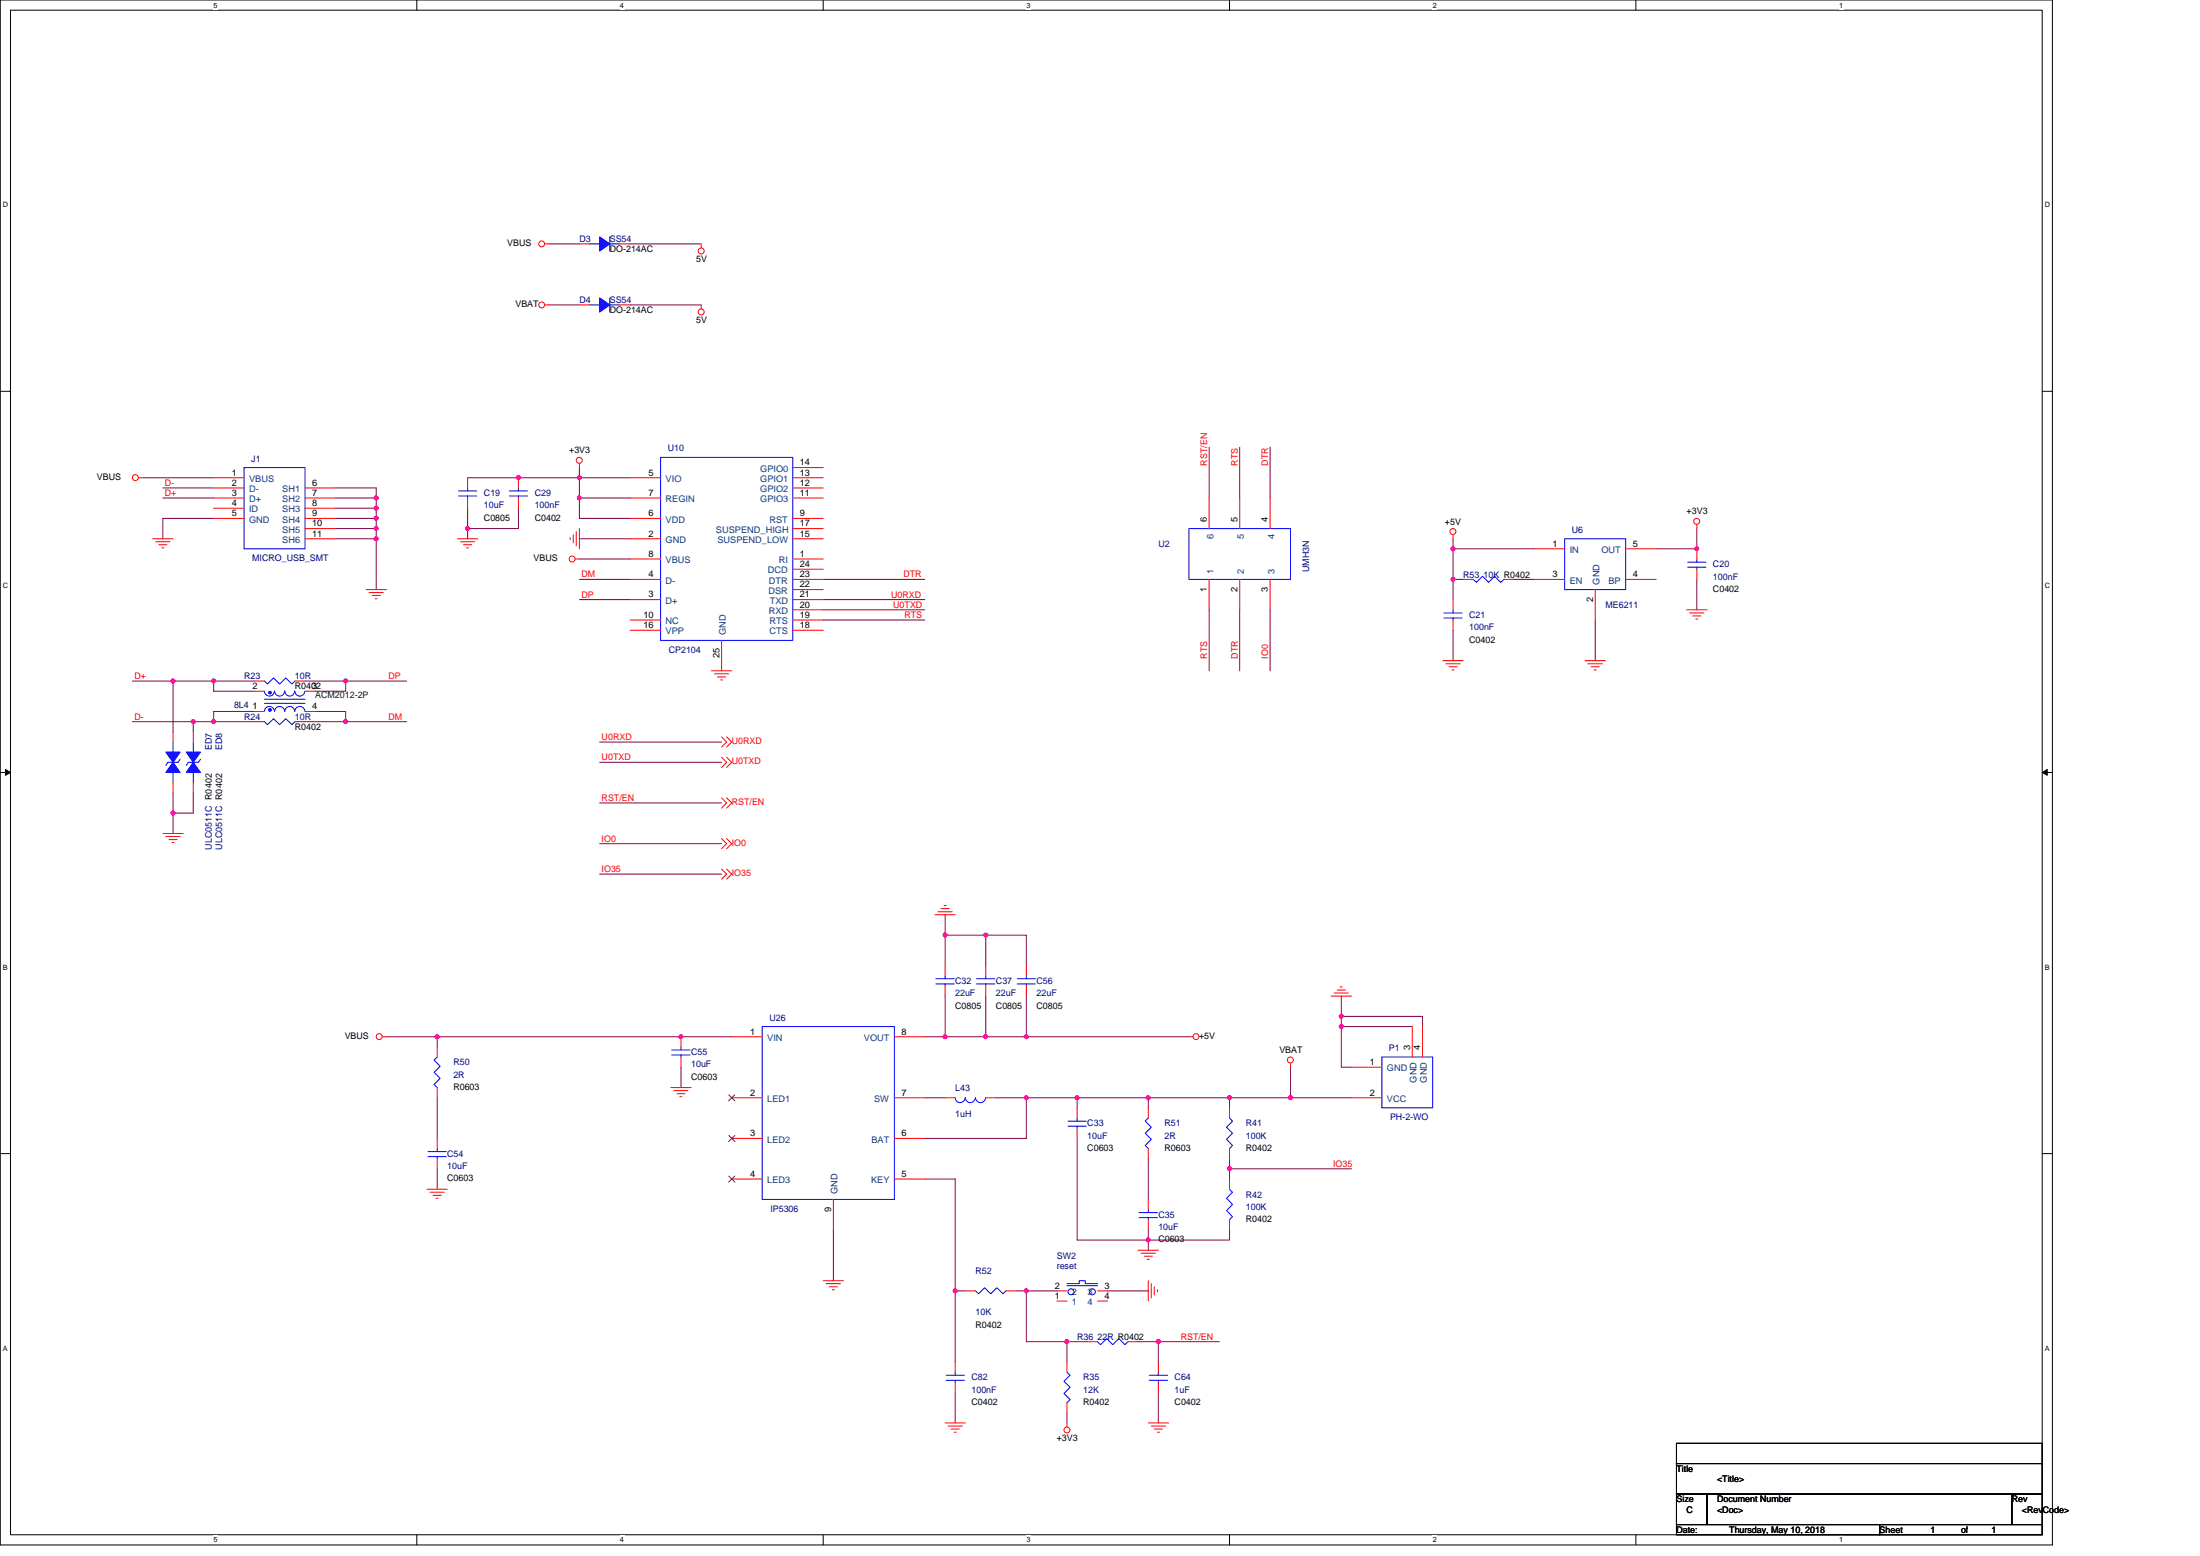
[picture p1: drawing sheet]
<svg xmlns="http://www.w3.org/2000/svg" width="297mm" height="210mm" viewBox="0 0 297 210" stroke-linecap="round" stroke-linejoin="round" font-family="sans-serif">
<path d="M0 0h277.1v208.5h-277.1zM1.4 1.4h274.3v205.7h-274.3z" fill="none" stroke="#000" stroke-width=".14"/>
<g fill="#fff">
<path d="M28.8 .1h.6v1.1h-.6z"/>
<path d="M28.8 207.3h.6v1.1h-.6z"/>
</g>
<path d="M56.3 0v1.4M56.3 207.1v1.4" fill="none" stroke="#000" stroke-width=".14"/>
<g fill="#fff">
<path d="M83.7 .1h.6v1.1h-.6z"/>
<path d="M83.7 207.3h.6v1.1h-.6z"/>
</g>
<path d="M111.1 0v1.4M111.1 207.1v1.4" fill="none" stroke="#000" stroke-width=".14"/>
<g fill="#fff">
<path d="M138.6 .1h.5v1.1h-.5z"/>
<path d="M138.6 207.3h.5v1.1h-.5z"/>
</g>
<path d="M166 0v1.4M166 207.1v1.4" fill="none" stroke="#000" stroke-width=".14"/>
<g fill="#fff">
<path d="M193.4 .1h.6v1.1h-.6z"/>
<path d="M193.4 207.3h.6v1.1h-.6z"/>
</g>
<path d="M220.9 0v1.4M220.9 207.1v1.4" fill="none" stroke="#000" stroke-width=".14"/>
<g fill="#fff">
<path d="M248.3 .1h.6v1.1h-.6z"/>
<path d="M248.3 207.3h.6v1.1h-.6z"/>
<path d="M.4 27.1h.7v1.1h-.7z"/>
<path d="M276.1 27.1h.7v1.1h-.7z"/>
<path d="M.4 78.5h.7v1.1h-.7z"/>
<path d="M276.1 78.5h.7v1.1h-.7z"/>
</g>
<path d="M0 52.8h1.4M275.7 52.8h1.4" fill="none" stroke="#000" stroke-width=".14"/>
<g fill="#fff">
<path d="M.4 130h.7v1.1h-.7z"/>
<path d="M276.1 130h.7v1.1h-.7z"/>
</g>
<path d="M0 104.2h1.4M275.7 104.2h1.4" fill="none" stroke="#000" stroke-width=".14"/>
<path d="M.7 103.8l.7 .4-.7 .4zM275.7 104.2l.7-.4v.8z" fill="#000" stroke="#000" stroke-width=".14"/>
<g fill="#fff">
<path d="M.4 181.4h.7v1.1h-.7z"/>
<path d="M276.1 181.4h.7v1.1h-.7z"/>
</g>
<path d="M0 155.7h1.4M275.7 155.7h1.4M226.4 194.8h49.3v2.7h-49.3zM226.4 197.5h49.3v4.1h-49.3zM226.4 201.6h4.1v4.1h-4.1zM226.4 205.7h27.4v1.4h-27.4zM230.5 201.6h41.1v4.1h-41.1zM253.8 205.7h21.9v1.4h-21.9zM271.6 201.6h4.1v4.1h-4.1z" fill="none" stroke="#000" stroke-width=".14"/>
<g fill="none" stroke="#800040" stroke-width=".14">
<path d="M74.1 32.9h4.1M85.1 32.9h9.6M74.1 41.1h4.1M85.1 41.1h9.6M19.2 64.5h9.6M22 67.2h6.8M22 65.8h6.8M28.8 70h-6.8v2.7M45.3 65.8h5.5v1.4M45.3 67.2h5.5v1.4M45.3 68.6h5.5M45.3 70h5.5"/>
<path d="M45.3 71.3h5.5M45.3 72.7h5.5M50.8 68.6v1.4M50.8 72.7v6.9M50.8 70v2.7M63.1 68.6v2.7M63.1 71.3v1.4M70 68.6v2.7h-6.9M78.2 75.4h6.9M78.2 72.7h6.9M78.2 78.2h6.9M78.2 63.1v1.4"/>
<path d="M78.2 67.2v2.8h6.9M78.2 64.5v2.7M78.2 64.5h-15.1M78.2 67.2h6.9M78.2 64.5h6.9M111.1 78.2h13.8M163.3 60.3v6.9M167.4 60.3v6.9M171.5 60.3v6.9M196.2 72.7v1.4M196.2 74.1h11M196.2 78.2v2.7"/>
<path d="M196.2 74.1v4.1h1.3M204.4 78.2h2.8M229.1 71.3v2.8h-5.5M229.1 78.2v4.1M17.9 97.4h8.2v1.4M17.9 91.9h5.5v6.9M23.4 91.9h5.4v1.4h5.5M26.1 97.4h2.7M28.8 91.9h5.5M28.8 97.4h5.5M34.3 96h-5.5v1.4M41.2 91.9h5.5"/>
<path d="M41.2 97.4h5.5M42.6 96h4.1v1.4M46.7 97.4h8.2M46.7 91.9h8.2M46.7 91.9v1.4h-4.1M78.2 80.9h6.9M111.1 82.3h13.8M111.1 83.7h13.8M111.1 80.9h13.8M163.3 82.3v8.2M167.4 82.3v8.2M171.5 82.3v8.2"/>
<path d="M196.2 85v4.2M215.4 83.7v5.5M23.4 107v2.7M23.4 109.7v2.8M26.1 107v2.7h-2.7M81 102.9h16.4M81 100.1h16.4M81 108.4h16.4M81 113.9h16.4M81 118h16.4M52.2 139.9h6.8M59 139.9v1.4"/>
<path d="M59 139.9h39.8M124.9 139.9h2.7M127.6 134.4v5.5M127.6 126.2v4.1M127.6 123.4v2.8M127.6 126.2h5.5M127.6 139.9h5.5M133.1 134.4v5.5M133.1 126.2v4.1M133.1 126.2h5.5v4.1M138.6 139.9h21.9M138.6 134.4v5.5h-5.5"/>
<path d="M181.1 138.5v5.5h1.4M181.1 137.2v1.3h9.6M181.1 134.4v2.8M181.1 137.2h11v1.3M59 157.7v2.8M59 148.1v5.5M91.9 144v2.8M124.9 148.1h2.7M124.9 159.1h4.1v15.1M134.5 148.1h4.1M138.6 148.1v5.5h-13.7M138.6 148.1h6.8v1.4"/>
<path d="M145.4 148.1h9.6v1.4M145.4 153.6v13.7h9.6M155 156.4v5.5M155 148.1h11v1.4M166 148.1h8.2M166 156.4v1.3M166 157.7h16.5M166 157.7v1.4M174.2 148.1h8.3M174.2 144v4.1M112.5 166v6.8M129 174.2h1.3"/>
<path d="M129 174.2v9.6M137.2 174.2h1.4M138.6 174.2v6.9h5.5v2.7M138.6 174.2h4.1M149.5 174.2h5.5M155 167.3v1.4M155 166v1.3M166 166v1.3h-11M129 187.9v4.1M144.1 190.6v1.4M144.1 181.1h2.7M153.7 181.1h2.7v2.7"/>
<path d="M156.4 181.1h8.2M156.4 187.9v4.1"/>
</g>
<g fill="#f0f" stroke="#f0f" stroke-width=".14">
<circle cx="50.8" cy="67.2" r=".27"/>
<circle cx="50.8" cy="68.6" r=".27"/>
<circle cx="50.8" cy="72.7" r=".27"/>
<circle cx="50.8" cy="71.3" r=".27"/>
<circle cx="181.1" cy="138.5" r=".27"/>
<circle cx="181.1" cy="137.1" r=".27"/>
<circle cx="229.1" cy="74" r=".27"/>
<circle cx="50.8" cy="69.9" r=".27"/>
<circle cx="28.8" cy="91.9" r=".27"/>
<circle cx="46.7" cy="97.4" r=".27"/>
<circle cx="46.7" cy="91.9" r=".27"/>
<circle cx="28.8" cy="97.4" r=".27"/>
<circle cx="23.4" cy="91.9" r=".27"/>
<circle cx="26.1" cy="97.4" r=".27"/>
<circle cx="23.4" cy="109.7" r=".27"/>
<circle cx="78.2" cy="67.2" r=".27"/>
<circle cx="78.2" cy="64.5" r=".27"/>
<circle cx="70" cy="64.5" r=".27"/>
<circle cx="63.1" cy="71.3" r=".27"/>
<circle cx="144" cy="181" r=".27"/>
<circle cx="156.4" cy="181" r=".27"/>
<circle cx="138.6" cy="174.2" r=".27"/>
<circle cx="129" cy="174.2" r=".27"/>
<circle cx="127.6" cy="126.2" r=".27"/>
<circle cx="133.1" cy="126.2" r=".27"/>
<circle cx="155" cy="167.3" r=".27"/>
<circle cx="145.4" cy="148.1" r=".27"/>
<circle cx="138.6" cy="148.1" r=".27"/>
<circle cx="59" cy="139.9" r=".27"/>
<circle cx="91.9" cy="139.9" r=".27"/>
<circle cx="127.6" cy="139.9" r=".27"/>
<circle cx="138.6" cy="139.9" r=".27"/>
<circle cx="174.2" cy="148.1" r=".27"/>
<circle cx="166" cy="148.1" r=".27"/>
<circle cx="196.2" cy="74" r=".27"/>
<circle cx="196.2" cy="78.2" r=".27"/>
<circle cx="166" cy="157.7" r=".27"/>
<circle cx="155" cy="148.1" r=".27"/>
<circle cx="133.1" cy="139.9" r=".27"/>
</g>
<g fill="none" stroke="#f00" stroke-width=".14">
<path d="M73.6 32.9h.5M78.2 32.9h1.4M83.7 32.9h1.4M94.7 32.9v.6M73.6 41.1h.5M78.2 41.1h1.4M83.7 41.1h1.4M94.7 41.1v.6M18.7 64.5h.5M20.6 72.7h2.8M21 73.1h1.9M21.4 73.5h1.1"/>
<path d="M21.9 73.9h.2M28.8 64.5h4.2M28.8 65.8h4.2M28.8 67.2h4.2M28.8 68.6h4.2M28.8 70h4.2M41.2 65.8h4.1M41.2 67.2h4.1M41.2 68.6h4.1M41.2 70h4.1M41.2 71.3h4.1M41.2 72.7h4.1"/>
<path d="M49.4 79.6h2.8M49.8 80h1.9M61.8 72.7h2.7M62.2 73.1h1.9M62.6 73.5h1.1M63 73.9h.3M63.1 67.2v1.4M63.1 64.5v1.3M70 67.2v1.4M70 64.5v1.3M77 72.6v.2M77.4 72.2v1.1"/>
<path d="M77.7 75.4h.5M77.8 71.7v2M78.2 71.3v2.8M78.2 62.5v.6M85.1 64.5h4.1M85.1 67.2h4.1M85.1 70h4.1M85.1 72.7h4.1M85.1 75.4h4.1M85.1 78.2h4.1M107 63.1h4.1M107 64.5h4.1"/>
<path d="M107 65.8h4.1M107 67.2h4.1M107 70h4.1M107 71.3h4.1M107 72.7h4.1M107 75.4h4.1M107 76.8h4.1M107 78.2h4.1M107 79.6h4.1M163.3 78.2v4.1M163.3 67.2v4.1M167.4 78.2v4.1"/>
<path d="M167.4 67.2v4.1M171.5 78.2v4.1M171.5 67.2v4.1M196.2 72.2v.5M197.5 78.2h1.4M203 78.2h1.4M207.2 74.1h4.1M207.2 78.2h4.1M215.4 79.6v4.1M219.5 74.1h4.1M219.5 78.2h4.1M229.1 70.8v.5"/>
<path d="M229.1 76.8v1.4M229.1 74.1v1.3M23.4 98.8v1.3M26.1 98.8v1.3M34.3 96h1.4M34.3 93.3h1.4M34.3 97.4h1.4M34.3 91.9h1.4M39.8 97.4h1.4M39.8 91.9h1.4M41.2 96h1.4M41.2 93.3h1.4"/>
<path d="M50.2 80.4h1.1M50.6 80.8h.3M85.1 80.9h4.1M85.1 85h4.1M85.1 83.7h4.1M96.1 90.5h2.7M96.5 90.9h1.9M96.9 91.4h1.1M97.3 91.8h.3M97.4 86.4v4.1M97.4 99.4l.7 .7-.7 .7M98.1 99.4l.7 .7-.7 .7"/>
<path d="M107 80.9h4.1M107 82.3h4.1M107 83.7h4.1M107 85h4.1M194.8 89.2h2.7M195.2 89.6h1.9M195.6 90h1.1M196 90.4h.3M196.2 83.7v1.3M196.2 80.9v1.4M214 89.2h2.8M214.4 89.6h1.9"/>
<path d="M214.8 90h1.1M215.2 90.4h.3M227.7 82.3h2.8M228.1 82.7h2M228.6 83.1h1.1M229 83.5h.2M22 112.5h2.7M22.4 112.9h1.9M22.8 113.3h1.1M23.2 113.7h.3M23.4 105.6v1.4M26.1 105.6v1.4"/>
<path d="M97.4 102.2l.7 .7-.7 .7M97.4 107.7l.7 .7-.7 .7M97.4 113.2l.7 .7-.7 .6M97.4 117.3l.7 .7-.7 .6M98.1 102.2l.7 .7-.7 .7M98.1 107.7l.7 .7-.7 .7M98.1 113.2l.7 .7-.7 .6M98.1 117.3l.7 .7-.7 .6M51.6 139.9h.6M91.9 139.9v1.4M98.8 139.9h4.1M120.8 139.9h4.1"/>
<path d="M126.2 123.4h2.8M126.6 123h2M127.1 122.6h1.1M127.5 122.2h.2M127.6 133.1v1.3M127.6 130.3v1.4M133.1 133.1v1.3M133.1 130.3v1.4M138.6 133.1v1.3M138.6 130.3v1.4M160.5 139.9h.6M179.7 134.4h2.8"/>
<path d="M180.1 134h2M180.5 133.6h1.1M181 133.2h.2M190.7 138.5v4.1M192.1 138.5v4.1M59 146.8v1.3M59 141.3v1.3M59 156.4v1.3M59 153.6v1.4M90.6 146.8h2.7M91 147.2h1.9M91.4 147.6h1.1"/>
<path d="M91.8 148h.3M91.9 142.6v1.4M98.8 148.1h4.1M98.8 153.6h4.1M98.8 159.1h4.1M120.8 159.1h4.1M120.8 153.6h4.1M120.8 148.1h4.1M127.6 148.1h1.4M133.1 148.1h1.4M145.4 152.3v1.3M145.4 149.5v1.4"/>
<path d="M155 155v1.4M155 149.5v1.4M166 149.5v1.4M166 155v1.4M166 159.1v1.4M174.2 143.5v.5M182.5 144h4.1M182.5 148.1h4.1M57.7 160.5h2.7M58.1 160.9h1.9M58.5 161.3h1.1M58.9 161.7h.3"/>
<path d="M111.1 172.8h2.8M111.5 173.2h2M112 173.7h1.1M112.4 174.1h.2M112.5 161.9v4.1M130.3 174.2h1.4M135.8 174.2h1.4M142.7 175.6h1.4M142.7 174.2h1.4M148.2 174.2h1.3M148.2 175.6h1.3M153.7 168.7h2.7"/>
<path d="M154.1 169.1h1.9M154.5 169.5h1.1M154.9 169.9h.3M155 164.6v1.4M155 161.9v1.3M155 172.8v2.8M155.4 173.2v2M155.8 173.7v1.1M156.3 174.1v.2M166 164.6v1.4M127.6 192h2.7M128 192.4h1.9"/>
<path d="M128.4 192.8h1.1M128.8 193.3h.3M129 186.5v1.4M129 183.8v1.4M144.1 192v.6M144.1 183.8v1.4M144.1 189.3v1.3M146.8 181.1h1.4M152.3 181.1h1.4M155 192h2.8M155.4 192.4h2M155.8 192.8h1.1"/>
<path d="M156.3 193.3h.2M156.4 186.5v1.4M156.4 183.8v1.4"/>
<circle cx="73.1" cy="32.9" r=".4"/>
<circle cx="94.7" cy="33.9" r=".4"/>
<circle cx="73.1" cy="41.1" r=".4"/>
<circle cx="94.7" cy="42.1" r=".4"/>
<circle cx="18.3" cy="64.5" r=".4"/>
<circle cx="77.3" cy="75.4" r=".4"/>
<circle cx="78.2" cy="62.1" r=".4"/>
<circle cx="196.2" cy="71.7" r=".4"/>
<circle cx="229.1" cy="70.4" r=".4"/>
<circle cx="51.2" cy="139.9" r=".4"/>
<circle cx="161.5" cy="139.9" r=".4"/>
<circle cx="174.2" cy="143" r=".4"/>
<circle cx="144.1" cy="193" r=".4"/>
</g>
<g fill="none" stroke="#00f" stroke-width=".14">
<path d="M79.6 32.9h1.4M82.3 32v1.9M82.3 32.9h1.4M79.6 41.1h1.4M82.3 40.2v1.9M82.3 41.1h1.4M33 63.1h8.2v11h-8.2zM61.9 66.3h2.5M61.9 66.9h2.5M63.1 66.9v.3M63.1 65.8v.5M68.8 66.3h2.4"/>
<path d="M68.8 66.9h2.4M70 66.9v.3M70 65.8v.5M89.2 61.7h17.8v24.7h-17.8zM160.5 71.3h13.7v6.9h-13.7zM198.9 78.2l.4 .4 .9-.8 .8 .8 .8-.8 .8 .8 .4-.4M211.3 72.7h8.2v6.9h-8.2zM227.9 75.9h2.4M227.9 76.5h2.4M229.1 76.5v.3M229.1 75.4v.5M35.7 97.4l.4 .4 .8-.8 .9 .8 .8-.8 .8 .8 .4-.4"/>
<path d="M35.7 91.9l.4 .4 .8-.8 .9 .8 .8-.8 .8 .8 .4-.4M35.7 93.3a.68 .68 0 0 0 .7 .6 .68 .68 0 0 0 .7-.6M35.7 94.4h5.5M35.7 94.9h5.5M37.1 96a.68 .68 0 0 0-.7-.7 .68 .68 0 0 0-.7 .7M37.1 93.3a.69 .69 0 0 0 .7 .6 .69 .69 0 0 0 .7-.6 .68 .68 0 0 0 .6 .6 .68 .68 0 0 0 .7-.6 .68 .68 0 0 0 .7 .6 .68 .68 0 0 0 .7-.6M41.2 96a.69 .69 0 0 0-.7-.7 .69 .69 0 0 0-.7 .7 .68 .68 0 0 0-.7-.7 .68 .68 0 0 0-.7 .7 .68 .68 0 0 0-.6-.7 .68 .68 0 0 0-.7 .7M194.9 82.7h2.5M194.9 83.4h2.5M196.2 83.4v.3M196.2 82.3v.4M23.4 100.1v1.4"/>
<path d="M23.4 104.2v1.4M24.3 102.5l-.3 .4h-1.3l-.3 .4M26.1 100.1v1.4M26.1 104.2v1.4M27.1 102.5l-.3 .4h-1.4l-.3 .4M102.9 138.5h17.9v23.4h-17.9zM126.4 132.1h2.4M126.4 132.8h2.4M127.6 132.8v.3M127.6 131.7v.4M131.8 132.1h2.5M131.8 132.8h2.5"/>
<path d="M133.1 132.8v.3M133.1 131.7v.4M137.3 132.1h2.5M137.3 132.8h2.5M138.6 132.8v.3M138.6 131.7v.4M57.8 155.4h2.5M57.8 156.1h2.5M59 142.6l-.4 .5 .8 .8-.8 .8 .8 .8-.8 .8 .4 .5M59 156.1v.3M59 155v.4M90.7 141.7h2.5"/>
<path d="M90.7 142.4h2.5M91.9 142.4v.2M91.9 141.3v.4M129 148.1a.68 .68 0 0 0 .6 .7 .68 .68 0 0 0 .7-.7 .69 .69 0 0 0 .7 .7 .69 .69 0 0 0 .7-.7 .69 .69 0 0 0 .7 .7 .69 .69 0 0 0 .7-.7M144.2 151.3h2.5M144.2 152h2.5M145.4 152v.3M145.4 150.9v.4M155 150.9l-.4 .4 .8 .8-.8 .8 .8 .9-.8 .8 .4 .4M166 150.9l.4 .4-.8 .8 .8 .8-.8 .9 .8 .8-.4 .4M186.6 142.6h6.8v6.9h-6.8zM131.7 174.2l.4 .4 .8-.8 .9 .8 .8-.8 .8 .8 .4-.4"/>
<path d="M144.1 173.2h1.6v-.4h.8v.4h1.7M144.1 173.5h4.1M153.8 163.6h2.5M153.8 164.3h2.5M155 164.3v.3M155 163.2v.4M166 160.5l.4 .4-.8 .8 .8 .8-.8 .9 .8 .8-.4 .4M127.7 185.6h2.5M127.7 186.3h2.5M129 186.3v.2M129 185.2v.4M144.1 185.2l.4 .4-.8 .8 .8 .8-.8 .8 .8 .9-.4 .4"/>
<path d="M148.2 181.1l.4 .4 .8-.9 .8 .9 .9-.9 .8 .9 .4-.4M155.2 185.6h2.4M155.2 186.3h2.4M156.4 186.3v.2M156.4 185.2v.4"/>
<circle cx="144.6" cy="174.3" r=".4"/>
<circle cx="147.5" cy="174.3" r=".4"/>
</g>
<g fill="#00f" stroke="#00f" stroke-width=".14">
<path d="M22.4 101.5h1.9l-.9 1.4z" fill-rule="evenodd"/>
<path d="M23.4 102.9l.9 1.3h-1.9z" fill-rule="evenodd"/>
<path d="M81 40.2l1.3 .9-1.3 1z" fill-rule="evenodd"/>
<path d="M25.1 101.5h2l-1 1.4z" fill-rule="evenodd"/>
<path d="M26.1 102.9l1 1.3h-2z" fill-rule="evenodd"/>
<path d="M81 32l1.3 .9-1.3 1z" fill-rule="evenodd"/>
<circle cx="36.4" cy="95.8" r=".19"/>
<circle cx="36.4" cy="93.5" r=".19"/>
</g>
<path d="M98.4 147.7l.8 .9M98.4 153.2l.8 .9M98.4 158.7l.8 .8M99.2 147.7l-.8 .9M99.2 153.2l-.8 .9M99.2 158.7l-.8 .8" fill="none" stroke="#804000" stroke-width=".14"/>
<g font-size="1.2">
<text x="68.5" y="33.2">VBUS</text>
<text x="82.3" y="34">DO-214AC</text>
<text x="94" y="35.4">5V</text>
<text x="69.6" y="41.4">VBAT</text>
<text x="82.3" y="42.3">DO-214AC</text>
<text x="94" y="43.6">5V</text>
<text x="13.1" y="64.8">VBUS</text>
<text x="31.3" y="64.2">1</text>
<text x="31.3" y="65.6">2</text>
<text x="42.1" y="65.6">6</text>
<text x="76.9" y="61.2">+3V3</text>
<text x="87.6" y="64.2">5</text>
<text x="108" y="62.8">14</text>
<text x="108" y="64.2">13</text>
<text x="108" y="65.6">12</text>
<text x="31.3" y="66.9">3</text>
<text x="31.3" y="68.3">4</text>
<text x="31.3" y="69.7">5</text>
<text x="42.1" y="66.9">7</text>
<text x="42.1" y="68.3">8</text>
<text x="42.1" y="69.7">9</text>
<text x="42.1" y="71">10</text>
<text x="65.3" y="70.3">C0805</text>
<text x="72.2" y="70.3">C0402</text>
<text x="87.6" y="66.9">7</text>
<text x="87.6" y="69.7">6</text>
<text x="108" y="71">17</text>
<text x="108" y="69.7">9</text>
<text x="108" y="66.9">11</text>
<text x="163" y="70.4" transform="rotate(-90 163 70.4)">6</text>
<text x="167.1" y="70.4" transform="rotate(-90 167.1 70.4)">5</text>
<text x="171.2" y="70.4" transform="rotate(-90 171.2 70.4)">4</text>
<text x="195.1" y="70.8">+5V</text>
<text x="227.7" y="69.4">+3V3</text>
<text x="42.1" y="72.4">11</text>
<text x="72" y="75.7">VBUS</text>
<text x="87.6" y="72.4">2</text>
<text x="87.6" y="75.1">8</text>
<text x="87.6" y="77.9">4</text>
<text x="108" y="77.9">23</text>
<text x="108" y="72.4">15</text>
<text x="108" y="76.5">24</text>
<text x="108" y="75.1">1</text>
<text x="209.6" y="73.8">1</text>
<text x="209.6" y="77.9">3</text>
<text x="220.4" y="77.9">4</text>
<text x="220.4" y="73.8">5</text>
<text x="86.9" y="83.4">10</text>
<text x="87.6" y="80.6">3</text>
<text x="108" y="82">20</text>
<text x="108" y="83.4">19</text>
<text x="108" y="79.3">22</text>
<text x="108" y="80.6">21</text>
<text x="163" y="79.8" transform="rotate(-90 163 79.8)">1</text>
<text x="167.1" y="79.8" transform="rotate(-90 167.1 79.8)">2</text>
<text x="171.2" y="79.8" transform="rotate(-90 171.2 79.8)">3</text>
<text x="215.1" y="81.2" transform="rotate(-90 215.1 81.2)">2</text>
<text x="231.3" y="79.9">C0402</text>
<text x="86.9" y="84.8">16</text>
<text x="97.1" y="88.8" transform="rotate(-90 97.1 88.8)">25</text>
<text x="108" y="84.8">18</text>
<text x="198.4" y="86.7">C0402</text>
<text x="34.1" y="95.7">1</text>
<text x="34.1" y="93">2</text>
<text x="39.8" y="93">R0402</text>
<text x="42.1" y="95.7">4</text>
<text x="42.1" y="93">3</text>
<text x="39.8" y="98.5">R0402</text>
<text x="129" y="136.1">C0805</text>
<text x="134.5" y="136.1">C0805</text>
<text x="140" y="136.1">C0805</text>
<text x="46.5" y="140.2">VBUS</text>
<text x="101.3" y="139.6">1</text>
<text x="121.7" y="139.6">8</text>
<text x="161.9" y="140.2">+5V</text>
<text x="172.7" y="142.1">VBAT</text>
<text x="185" y="143.7">1</text>
<text x="190.4" y="141.7" transform="rotate(-90 190.4 141.7)">3</text>
<text x="191.8" y="141.7" transform="rotate(-90 191.8 141.7)">4</text>
<text x="61.2" y="147.1">R0603</text>
<text x="93.3" y="145.7">C0603</text>
<text x="101.3" y="147.8">2</text>
<text x="121.7" y="147.8">7</text>
<text x="185" y="147.8">2</text>
<text x="101.3" y="153.3">3</text>
<text x="121.7" y="153.3">6</text>
<text x="146.8" y="155.3">C0603</text>
<text x="157.2" y="155.3">R0603</text>
<text x="168.2" y="155.3">R0402</text>
<text x="60.4" y="159.4">C0603</text>
<text x="101.3" y="158.8">4</text>
<text x="121.7" y="158.8">5</text>
<text x="112.2" y="163.5" transform="rotate(-90 112.2 163.5)">9</text>
<text x="156.4" y="167.6">C0603</text>
<text x="168.2" y="164.9">R0402</text>
<text x="142.4" y="173.9">2</text>
<text x="149.1" y="173.9">3</text>
<text x="131.7" y="179.2">R0402</text>
<text x="142.4" y="175.3">1</text>
<text x="149.1" y="175.3">4</text>
<text x="131.2" y="189.6">C0402</text>
<text x="146.3" y="189.6">R0402</text>
<text x="158.6" y="189.6">C0402</text>
<text x="142.7" y="194.5">+3V3</text>
<text x="226.4" y="198.6">Title</text>
<text x="226.4" y="202.8">Size</text>
<text x="231.8" y="202.8">Document Number</text>
<text x="231.8" y="200">&lt;Title&gt;</text>
<text x="271.6" y="202.8">Rev</text>
<text x="226.4" y="206.9">Date:</text>
<text x="227.7" y="204.1">C</text>
<text x="231.8" y="204.1">&lt;Doc&gt;</text>
<text x="233.5" y="206.9">Thursday, May 10, 2018</text>
<text x="253.8" y="206.9">Sheet</text>
<text x="260.6" y="206.9">1</text>
<text x="264.8" y="206.9">of</text>
<text x="268.9" y="206.9">1</text>
<text x="273" y="204.1">&lt;RevCode&gt;</text>
</g>
<g font-size="1.2" fill="#000080">
<text x="78.2" y="32.7">D3</text>
<text x="82.3" y="32.7">SS54</text>
<text x="78.2" y="40.9">D4</text>
<text x="82.3" y="40.9">SS54</text>
<text x="33.9" y="62.3">J1</text>
<text x="90.2" y="60.9">U10</text>
<text x="65.3" y="67">C19</text>
<text x="65.3" y="68.6">10uF</text>
<text x="72.2" y="67">C29</text>
<text x="72.2" y="68.6">100nF</text>
<text x="212.2" y="71.9">U6</text>
<text x="34.1" y="75.7">MICRO_USB_SMT</text>
<text x="156.4" y="73.8">U2</text>
<text x="176.8" y="77.2" transform="rotate(-90 176.8 77.2)">UMH3N</text>
<text x="197.5" y="77.9">R53 10K R0402</text>
<text x="231.3" y="76.6">C20</text>
<text x="198.4" y="83.4">C21</text>
<text x="216.8" y="82">ME6211</text>
<text x="231.3" y="78.2">100nF</text>
<text x="90.3" y="88.1">CP2104</text>
<text x="198.4" y="85.1">100nF</text>
<text x="31.6" y="95.5">8L4</text>
<text x="33" y="91.7">R23</text>
<text x="39.8" y="91.7">10R</text>
<text x="28.6" y="101.2" transform="rotate(-90 28.6 101.2)">ED7</text>
<text x="30" y="101.2" transform="rotate(-90 30 101.2)">ED8</text>
<text x="33" y="97.1">R24</text>
<text x="39.8" y="97.1">10R</text>
<text x="28.6" y="114.7" transform="rotate(-90 28.6 114.7)">ULC0511C R0402</text>
<text x="30" y="114.7" transform="rotate(-90 30 114.7)">ULC0511C R0402</text>
<text x="103.9" y="137.7">U26</text>
<text x="129" y="132.8">C32</text>
<text x="129" y="134.5">22uF</text>
<text x="134.5" y="132.8">C37</text>
<text x="134.5" y="134.5">22uF</text>
<text x="140" y="132.8">C56</text>
<text x="140" y="134.5">22uF</text>
<text x="61.2" y="143.8">R50</text>
<text x="93.3" y="142.4">C55</text>
<text x="187.5" y="141.9">P1</text>
<text x="61.2" y="145.4">2R</text>
<text x="93.3" y="144">10uF</text>
<text x="129" y="147.2">L43</text>
<text x="129" y="150.8">1uH</text>
<text x="146.8" y="152">C33</text>
<text x="146.8" y="153.6">10uF</text>
<text x="157.2" y="152">R51</text>
<text x="157.2" y="153.6">2R</text>
<text x="168.2" y="152">R41</text>
<text x="168.2" y="153.6">100K</text>
<text x="187.7" y="151.2">PH-2-WO</text>
<text x="60.4" y="156.1">C54</text>
<text x="60.4" y="157.8">10uF</text>
<text x="168.2" y="161.6">R42</text>
<text x="104" y="163.5">IP5306</text>
<text x="156.4" y="164.3">C35</text>
<text x="156.4" y="166">10uF</text>
<text x="168.2" y="163.3">100K</text>
<text x="131.7" y="171.9">R52</text>
<text x="142.7" y="171.2">reset</text>
<text x="142.7" y="169.8">SW2</text>
<text x="131.7" y="177.5">10K</text>
<text x="145.4" y="180.8">R36 22R R0402</text>
<text x="131.2" y="186.3">C82</text>
<text x="131.2" y="187.9">100nF</text>
<text x="146.3" y="186.3">R35</text>
<text x="146.3" y="187.9">12K</text>
<text x="158.6" y="186.3">C64</text>
<text x="158.6" y="187.9">1uF</text>
</g>
<g font-size="1.2" fill="#f00">
<text x="22.3" y="65.6">D-</text>
<text x="163" y="62.8" transform="rotate(-90 163 62.8)">RST/EN</text>
<text x="167.1" y="62.8" transform="rotate(-90 167.1 62.8)">RTS</text>
<text x="171.2" y="62.8" transform="rotate(-90 171.2 62.8)">DTR</text>
<text x="22.3" y="66.9">D+</text>
<text x="78.5" y="77.9">DM</text>
<text x="122" y="77.9">DTR</text>
<text x="78.5" y="80.6">DP</text>
<text x="120.3" y="80.6">U0RXD</text>
<text x="120.6" y="82">U0TXD</text>
<text x="122.1" y="83.4">RTS</text>
<text x="163" y="88.9" transform="rotate(-90 163 88.9)">RTS</text>
<text x="167.1" y="88.9" transform="rotate(-90 167.1 88.9)">DTR</text>
<text x="171.2" y="88.9" transform="rotate(-90 171.2 88.9)">IO0</text>
<text x="18.2" y="91.6">D+</text>
<text x="52.4" y="91.6">DP</text>
<text x="18.2" y="97.1">D-</text>
<text x="52.4" y="97.1">DM</text>
<text x="81.2" y="99.9">U0RXD</text>
<text x="98.8" y="100.4">U0RXD</text>
<text x="81.2" y="102.6">U0TXD</text>
<text x="98.8" y="103.2">U0TXD</text>
<text x="81.2" y="108.1">RST/EN</text>
<text x="81.2" y="113.6">IO0</text>
<text x="98.8" y="108.7">RST/EN</text>
<text x="81.2" y="117.7">IO35</text>
<text x="98.8" y="114.2">IO0</text>
<text x="98.8" y="118.3">IO35</text>
<text x="180" y="157.5">IO35</text>
<text x="159.4" y="180.8">RST/EN</text>
</g>
<g font-size="1.2" fill="#004080">
<text x="33.6" y="65">VBUS</text>
<text x="89.9" y="65">VIO</text>
<text x="102.6" y="63.7">GPIO0</text>
<text x="102.6" y="65">GPIO1</text>
<text x="33.6" y="66.4">D-</text>
<text x="33.6" y="67.8">D+</text>
<text x="33.6" y="69.2">ID</text>
<text x="33.6" y="70.5">GND</text>
<text x="38.1" y="66.4">SH1</text>
<text x="38.1" y="67.8">SH2</text>
<text x="38.1" y="69.2">SH3</text>
<text x="38.1" y="70.5">SH4</text>
<text x="38.1" y="71.9">SH5</text>
<text x="89.9" y="67.8">REGIN</text>
<text x="89.9" y="70.5">VDD</text>
<text x="96.7" y="71.9">SUSPEND_HIGH</text>
<text x="102.6" y="66.4">GPIO2</text>
<text x="102.6" y="67.8">GPIO3</text>
<text x="103.9" y="70.5">RST</text>
<text x="38.1" y="73.3">SH6</text>
<text x="89.9" y="73.3">GND</text>
<text x="89.9" y="76">VBUS</text>
<text x="96.9" y="73.3">SUSPEND_LOW</text>
<text x="103.7" y="77.4">DCD</text>
<text x="105.2" y="76">RI</text>
<text x="163.8" y="77.5" transform="rotate(-90 163.8 77.5)">1</text>
<text x="163.8" y="72.7" transform="rotate(-90 163.8 72.7)">6</text>
<text x="168" y="77.5" transform="rotate(-90 168 77.5)">2</text>
<text x="168" y="72.7" transform="rotate(-90 168 72.7)">5</text>
<text x="172.1" y="77.5" transform="rotate(-90 172.1 77.5)">3</text>
<text x="172.1" y="72.7" transform="rotate(-90 172.1 72.7)">4</text>
<text x="211.9" y="74.6">IN</text>
<text x="216.2" y="74.6">OUT</text>
<text x="89.9" y="78.8">D-</text>
<text x="89.9" y="81.5">D+</text>
<text x="103.8" y="80.1">DSR</text>
<text x="103.8" y="82.9">RXD</text>
<text x="103.8" y="78.8">DTR</text>
<text x="103.9" y="81.5">TXD</text>
<text x="211.9" y="78.8">EN</text>
<text x="216" y="78.9" transform="rotate(-90 216 78.9)">GND</text>
<text x="217.2" y="78.8">BP</text>
<text x="89.9" y="85.6">VPP</text>
<text x="89.9" y="84.2">NC</text>
<text x="98" y="85.7" transform="rotate(-90 98 85.7)">GND</text>
<text x="103.9" y="84.2">RTS</text>
<text x="103.9" y="85.6">CTS</text>
<text x="103.6" y="140.5">VIN</text>
<text x="116.6" y="140.5">VOUT</text>
<text x="103.6" y="148.7">LED1</text>
<text x="118" y="148.7">SW</text>
<text x="187.3" y="144.6">GND</text>
<text x="187.3" y="148.7">VCC</text>
<text x="191.3" y="146.1" transform="rotate(-90 191.3 146.1)">GND</text>
<text x="192.6" y="146.1" transform="rotate(-90 192.6 146.1)">GND</text>
<text x="103.6" y="154.2">LED2</text>
<text x="117.7" y="154.2">BAT</text>
<text x="103.6" y="159.7">LED3</text>
<text x="113.1" y="161.2" transform="rotate(-90 113.1 161.2)">GND</text>
<text x="117.6" y="159.7">KEY</text>
<text x="144.7" y="176.1">1</text>
<text x="144.7" y="174.8">2</text>
<text x="146.8" y="174.8">3</text>
<text x="146.8" y="176.1">4</text>
</g>
<text font-size="1.2" fill="#004000" x="42.6" y="94.1">ACM2012-2P</text>
<g font-size="1">
<text x="28.8" y="1">5</text>
<text x="83.7" y="1">4</text>
<text x="138.6" y="1">3</text>
<text x="193.4" y="1">2</text>
<text x="248.3" y="1">1</text>
<text x=".4" y="28">D</text>
<text x="276.1" y="28">D</text>
<text x=".4" y="79.4">C</text>
<text x="276.1" y="79.4">C</text>
<text x=".4" y="130.9">B</text>
<text x="276.1" y="130.9">B</text>
<text x=".4" y="182.3">A</text>
<text x="276.1" y="182.3">A</text>
<text x="28.8" y="208.2">5</text>
<text x="83.7" y="208.2">4</text>
<text x="138.6" y="208.2">3</text>
<text x="193.4" y="208.2">2</text>
<text x="248.3" y="208.2">1</text>
</g>
</svg>
